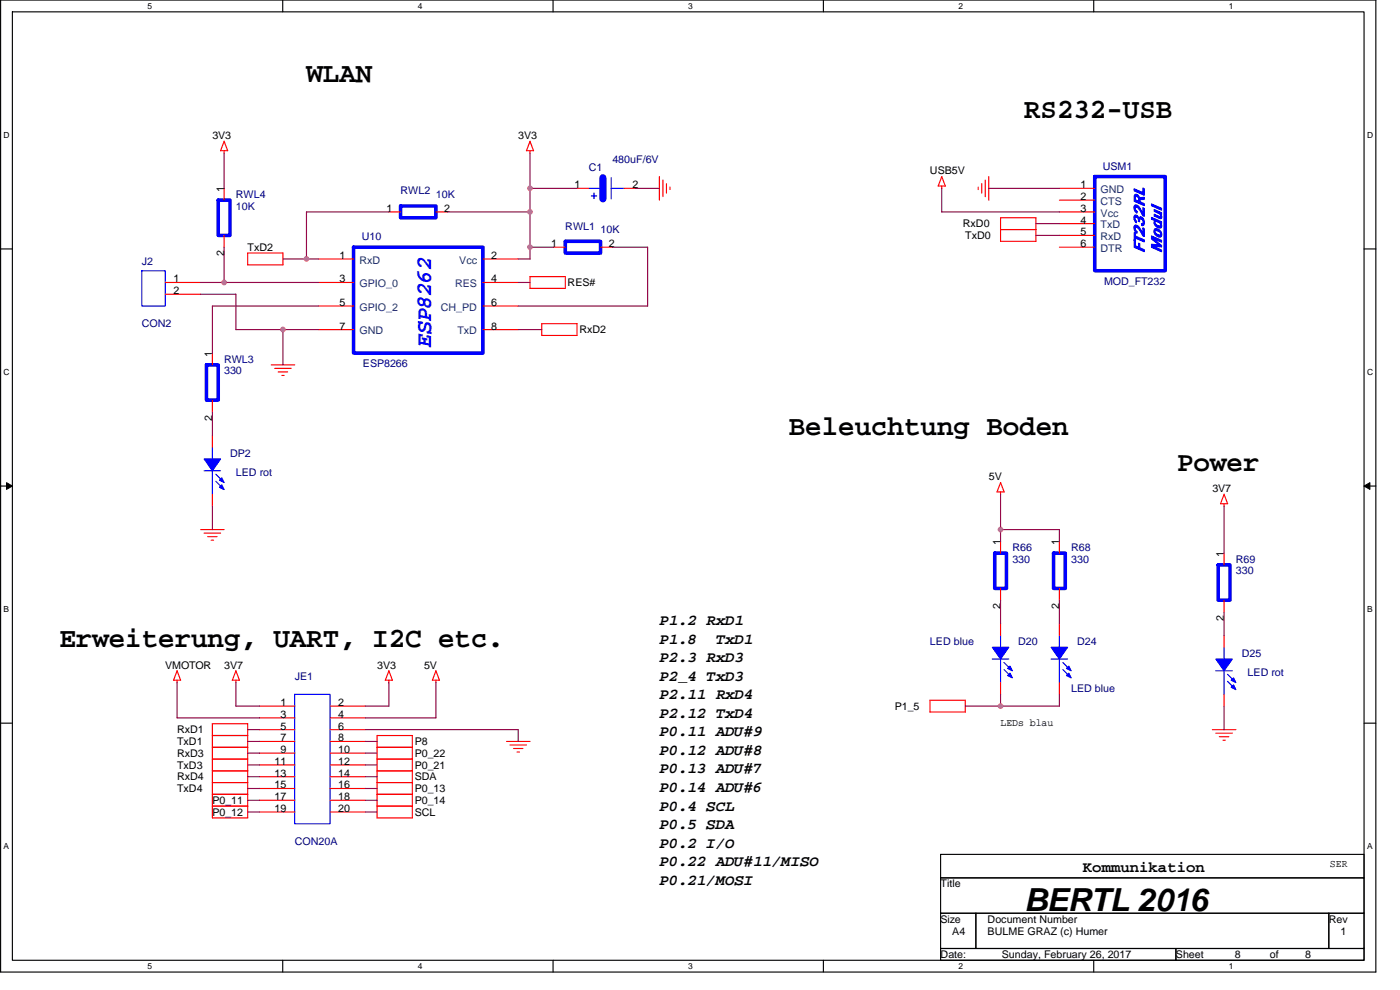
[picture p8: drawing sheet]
<svg xmlns="http://www.w3.org/2000/svg" width="420mm" height="297mm" viewBox="0 0 420 297" stroke-linecap="round" stroke-linejoin="round" font-family="sans-serif">
<path d="M.2 0h412.7v291.7h-412.7zM3.7 3.6h405.7v284.5h-405.7z" fill="none" stroke="#000" stroke-width=".34"/>
<g fill="#fff">
<path d="M44.3 .4h1.4v2.8h-1.4z"/>
<path d="M44.3 288.5h1.4v2.8h-1.4z"/>
</g>
<path d="M84.8 0v3.6M84.8 288.1v3.6" fill="none" stroke="#000" stroke-width=".34"/>
<g fill="#fff">
<path d="M125.4 .4h1.4v2.8h-1.4z"/>
<path d="M125.4 288.5h1.4v2.8h-1.4z"/>
</g>
<path d="M166 0v3.6M166 288.1v3.6" fill="none" stroke="#000" stroke-width=".34"/>
<g fill="#fff">
<path d="M206.5 .4h1.4v2.8h-1.4z"/>
<path d="M206.5 288.5h1.4v2.8h-1.4z"/>
</g>
<path d="M247.1 0v3.6M247.1 288.1v3.6" fill="none" stroke="#000" stroke-width=".34"/>
<g fill="#fff">
<path d="M287.7 .4h1.4v2.8h-1.4z"/>
<path d="M287.7 288.5h1.4v2.8h-1.4z"/>
</g>
<path d="M328.2 0v3.6M328.2 288.1v3.6" fill="none" stroke="#000" stroke-width=".34"/>
<g fill="#fff">
<path d="M368.8 .4h1.4v2.8h-1.4z"/>
<path d="M368.8 288.5h1.4v2.8h-1.4z"/>
<path d="M1.1 39.1h1.8v2.8h-1.8z"/>
<path d="M410.3 39.1h1.8v2.8h-1.8z"/>
<path d="M1.1 110.3h1.8v2.8h-1.8z"/>
<path d="M410.3 110.3h1.8v2.8h-1.8z"/>
</g>
<path d="M.2 74.7h3.5M409.4 74.7h3.5" fill="none" stroke="#000" stroke-width=".34"/>
<g fill="#fff">
<path d="M1.1 181.4h1.6v2.8h-1.6z"/>
<path d="M410.3 181.4h1.6v2.8h-1.6z"/>
</g>
<path d="M.2 145.8h3.5M409.4 145.8h3.5" fill="none" stroke="#000" stroke-width=".34"/>
<path d="M2 144.8l1.7 1-1.7 1zM409.4 145.8l1.7-1v2z" fill="#000" stroke="#000" stroke-width=".3"/>
<g fill="#fff">
<path d="M1 252.5h1.8v2.9h-1.8z"/>
<path d="M410.2 252.5h1.8v2.9h-1.8z"/>
</g>
<path d="M.2 217h3.5M409.4 217h3.5M282.3 256.3h127.1v7.1h-127.1zM282.3 263.4h127.1v10.6h-127.1zM282.3 274h10.6v10.6h-10.6zM292.9 274h105.9v10.6h-105.9zM398.8 274h10.6v10.6h-10.6zM282.3 284.6h70.6v3.5h-70.6zM352.9 284.6h56.5v3.5h-56.5z" fill="none" stroke="#000" stroke-width=".34"/>
<g fill="none" stroke="#f00" stroke-width=".34">
<path d="M67.3 45.2v.8M67.3 56.5v3.5M67.3 42.4l-1.1 2.8h2.1l-1-2.8M159.1 42.4l1 2.8h-2.1zM159.1 45.2v.8M173.2 56.5h3.5M187.3 56.5h3.5M197.9 53v7M199 54v5M200 55.1v2.9M201.1 56.1v.8M282.6 53l1.1 2.8h-2.2z"/>
<path d="M282.6 55.8v.7M293.6 56.2v.7M294.6 55.1v2.8M295.7 54v5M296.7 53v7.1M317.9 56.5h10.6M67.3 70.6v3.6M74.3 75.9h10.6v3.6h-10.6v-3.6M95.5 77.7h10.6M116.7 63.6h3.5M130.8 63.6h3.6M144.9 77.7h10.6"/>
<path d="M166.1 74.2h3.6M180.2 74.2h3.6M300.3 68.9h10.6M300.3 65.3h10.6v7.1h-10.6zM317.9 63.6h10.6M317.9 60h10.6M317.9 67.1h10.6M317.9 70.6h10.6M317.9 74.2h10.6M49.6 84.8h10.6M49.6 88.3h10.6M95.5 84.8h10.6"/>
<path d="M95.5 91.8h10.6M95.5 98.9h10.6M144.9 84.8h10.6M144.9 91.8h10.6M144.9 98.9h10.6M169.7 83v3.6M169.7 83h-10.6v3.5h10.6M63.7 105.9v3.6M81.4 109.5h7.1M82.5 110.5h4.9M83.5 111.6h2.8M84.6 112.6h.7"/>
<path d="M162.6 100.6h10.6v-3.5h-10.6v3.6M63.7 120.1v3.5M63.7 130.7v3.5M60.2 158.9h7.1M61.3 160h4.9M63.7 148.3v3.5M300.3 147.6v.7M300.3 144.8l1.1 2.8M300.3 144.8l-1.1 2.8h2.1M367.4 151.1v.8M367.4 148.3l1 2.9M367.4 148.3l-1.1 2.8h2.1"/>
<path d="M62.3 161h2.8M63.4 162.1h.7M300.3 162.4v3.6M300.3 176.6v3.5M317.9 162.4v3.6M317.9 176.6v3.5M367.4 166v3.5M300.3 187.2v3.5M317.9 187.2v3.5M367.4 180.1v3.5M367.4 190.7v3.5M53.1 204.1v.7"/>
<path d="M53.1 201.3l1.1 2.8M53.2 201.3l-1.1 2.8h2.1M63.7 217.1h10.6v28.3h-10.6v-28.3M70.8 204.1v.7M70.8 201.3l-1.1 2.8h2.1l-1-2.8M77.9 218.9h10.5M77.9 211.9h10.5M77.9 215.4h10.5M99 218.9h10.6M99 211.9h10.6M99 215.4h10.6M116.7 204.1v.7"/>
<path d="M116.7 201.3l-1.1 2.8h2.2l-1.1-2.8M130.8 201.3l1.1 2.8h-2.2M130.8 204.1v.7M130.8 201.3l-1 2.8M279.1 213.6h10.6v-3.5h-10.6v3.6M300.3 204.8v3.5M317.9 204.8v3.5M363.8 218.9h7.1M364.9 220h5M367.4 208.3v3.6M63.7 220.7h10.6M63.7 224.2h10.6"/>
<path d="M63.7 227.8h10.6M63.7 231.3h10.6M63.7 234.8h10.6M63.7 238.3h10.6M77.9 222.5h10.5M77.9 226h10.5M77.9 229.5h10.5M77.9 233h10.5M77.9 236.6h10.5M99 222.5h10.6M99 226h10.6M99 229.5h10.6"/>
<path d="M99 233h10.6M99 236.6h10.6M113.1 224.2h10.7M113.1 231.3h10.7M113.1 234.8h10.7M123.8 220.7v24.7h-10.6v-24.7h10.6M123.8 227.8h-10.7M123.8 238.3h-10.7M152 222.5h7.1M153.1 223.5h4.9M154.1 224.6h2.8M155.2 225.6h.7"/>
<path d="M365.9 221h2.9M367 222.1h.7M63.7 241.9h10.6M77.9 240.1h10.5M77.9 243.6h10.5M99 240.1h10.6M99 243.6h10.6M113.1 241.9h10.7"/>
</g>
<path d="M328.5 53h21.2v28.2h-21.2zM65.5 60h3.5v10.6h-3.5zM106.1 74.2h38.8v31.7h-38.8zM120.2 61.8h10.6v3.5h-10.6zM169.7 72.4h10.5v3.5h-10.5zM62 109.5h3.5v10.6h-3.5zM298.5 166h3.6v10.6h-3.6zM316.2 166h3.5v10.6h-3.5zM365.6 169.5h3.5v10.6h-3.5z" fill="none" stroke="#00f" stroke-width="1.1"/>
<g fill="none" stroke="#00f" stroke-width=".34">
<path d="M176.7 56.5h4.3M183.4 56.5h3.9M183.4 53.3v6.4M42.6 81.2h7v10.6h-7zM63.7 134.2v3.5M61.2 141.2h5M63.7 141.2v7.1M64.8 142.3l2.1 2.1M64.8 144.4l2.1 2.1M297.8 197.7h5M300.3 190.7v3.5M300.3 197.7v7.1"/>
<path d="M301.3 198.8l2.2 2.1M315.4 197.7h5M317.9 190.7v3.5M317.9 197.7v7.1M319 198.8l2.1 2.1M367.4 194.2v3.6M88.4 208.3h10.6v38.9h-10.6zM301.3 200.9l2.2 2.1M319 200.9l2.1 2.1M364.9 201.3h4.9M367.4 201.3v7M368.4 202.3l2.2 2.1"/>
<path d="M368.4 204.4l2.2 2.2"/>
</g>
<g fill="#00f" stroke="#00f" stroke-width=".34">
<path d="M297.8 194.2h5l-2.5 3.5z" fill-rule="evenodd"/>
<path d="M302.4 202.7l.7-.7 .7 1.4z" fill-rule="evenodd"/>
<path d="M302.4 200.6l.7-.7 .7 1.4z" fill-rule="evenodd"/>
<path d="M61.3 137.7h4.9l-2.5 3.5z" fill-rule="evenodd"/>
<path d="M66.6 145.5l.7 1.4-1.4-.7z" fill-rule="evenodd"/>
<path d="M66.6 143.4l.7 1.4-1.4-.7z" fill-rule="evenodd"/>
<path d="M315.5 194.2h4.9l-2.5 3.5z" fill-rule="evenodd"/>
<path d="M320.8 202l.7 1.4-1.5-.7z" fill-rule="evenodd"/>
<path d="M320 200.6l.8-.7 .7 1.4z" fill-rule="evenodd"/>
<path d="M364.9 197.7h4.9l-2.4 3.6z" fill-rule="evenodd"/>
<path d="M369.5 206.2l.7-.7 .7 1.4z" fill-rule="evenodd"/>
<path d="M369.5 204.1l.7-.7 .7 1.4z" fill-rule="evenodd"/>
</g>
<path d="M180.9 53.3v6.4" fill="none" stroke="#00f" stroke-width="2.1"/>
<g fill="none" stroke="#800040" stroke-width=".34">
<path d="M67.3 45.9v10.6M159.1 56.5h14.1M159.1 45.9v31.8h-3.6M190.8 56.5h7.1M282.6 56.5v7.1M296.7 56.5h21.3M67.3 74.2v10.6M84.9 77.7h10.6M116.7 63.6h-24.7v14.1M134.4 63.6h24.7M159.1 74.2h7M183.8 74.2h10.6v17.6h-38.9"/>
<path d="M282.6 63.6h35.4M310.9 67.1h7.1M310.9 70.6h7.1M60.2 88.3h10.6v10.6h24.7M84.9 98.9v10.6M95.5 91.8h-31.8v14.2M95.5 84.8h-35.3M155.5 98.9h7.1M155.5 84.8h3.6M63.7 123.6v7.1M63.7 151.8v7.1M300.3 148.3v14.2"/>
<path d="M300.3 158.9h17.6v3.6M367.4 151.8v14.2M300.3 180.1v7.1M317.9 180.1v7.1M367.4 183.6v7.1M53.1 204.8v10.6h24.8M70.8 204.8v7.1h7.1M74.3 218.9h3.6M109.6 211.9h7.1M109.6 218.9h45.9v3.6M116.7 204.8v7.1M130.8 204.8v10.6h-21.2"/>
<path d="M300.3 208.3v3.6M317.9 208.3v3.6h-28.2M367.4 211.9v7M74.3 236.6h3.6M74.3 233h3.6M74.3 229.5h3.6M74.3 222.5h3.6M74.3 226h3.6M109.6 236.6h3.6M109.6 233h3.6M109.6 229.5h3.6M109.6 222.5h3.6"/>
<path d="M109.6 226h3.6M74.3 240.1h3.6M74.3 243.6h3.6M109.6 240.1h3.6M109.6 243.6h3.6"/>
</g>
<g fill="#f0f" stroke="#f0f" stroke-width=".34">
<circle cx="300.3" cy="211.9" r=".7"/>
<circle cx="300.3" cy="158.9" r=".7"/>
<circle cx="159.1" cy="74.2" r=".7"/>
<circle cx="159.1" cy="56.5" r=".7"/>
<circle cx="67.3" cy="84.7" r=".7"/>
<circle cx="84.9" cy="98.9" r=".7"/>
<circle cx="159.1" cy="63.6" r=".7"/>
<circle cx="92" cy="77.7" r=".69"/>
</g>
<text font-size="9.5" x="307.3" y="273.4">BERTL 2016</text>
<g font-size="8.5">
<text x="92" y="24.7">WLAN</text>
<text x="307.3" y="35.3">RS232-USB</text>
<text x="236.7" y="130.6">Beleuchtung Boden</text>
<text x="353.2" y="141.2">Power</text>
<text x="17.8" y="194.2">Erweiterung, UART, I2C etc.</text>
</g>
<text font-size="6.7" fill="#00f" x="129.4" y="104.2" transform="rotate(-90 129.4 104.2)">ESP8262</text>
<g font-size="5" fill="#00f">
<text x="343.4" y="75.9" transform="rotate(-90 343.4 75.9)">FT232RL</text>
<text x="348.6" y="75.9" transform="rotate(-90 348.6 75.9)">Modul</text>
</g>
<g font-size="4.6">
<text x="197.9" y="187.5">P1.2 RxD1</text>
<text x="197.9" y="193.1">P1.8</text>
<text x="214.8" y="193.1">TxD1</text>
<text x="197.9" y="198.6">P2.3 RxD3</text>
<text x="197.9" y="204.2">P2_4 TxD3</text>
<text x="197.9" y="209.8">P2.11 RxD4</text>
<text x="197.9" y="215.4">P2.12 TxD4</text>
<text x="197.9" y="220.9">P0.11 ADU#9</text>
<text x="197.9" y="226.5">P0.12 ADU#8</text>
<text x="197.9" y="232.1">P0.13 ADU#7</text>
<text x="197.9" y="237.6">P0.14 ADU#6</text>
<text x="197.9" y="243.2">P0.4 SCL</text>
<text x="197.9" y="248.8">P0.5 SDA</text>
<text x="197.9" y="254.3">P0.2 I/O</text>
<text x="197.9" y="259.9">P0.22 ADU#11/MISO</text>
<text x="325" y="261.6">Kommunikation</text>
<text x="197.9" y="265.5">P0.21/MOSI</text>
</g>
<text font-size="3.9" fill="#00f" x="179.3" y="60" transform="rotate(-90 179.3 60)">+</text>
<g font-size="3.2">
<text x="63.7" y="41.7">3V3</text>
<text x="155.5" y="41.7">3V3</text>
<text x="279.1" y="52.3">USB5V</text>
<text x="67.2" y="57.6" transform="rotate(-90 67.2 57.6)">1</text>
<text x="172.5" y="56.5">1</text>
<text x="189.8" y="56.5">2</text>
<text x="324.3" y="56.5">1</text>
<text x="116" y="63.6">1</text>
<text x="133.3" y="63.6">2</text>
<text x="324.3" y="60">2</text>
<text x="324.3" y="63.6">3</text>
<text x="289" y="68.2">RxD0</text>
<text x="289.7" y="71.7">TxD0</text>
<text x="324.3" y="67.1">4</text>
<text x="324.3" y="70.6">5</text>
<text x="67.2" y="76.8" transform="rotate(-90 67.2 76.8)">2</text>
<text x="74.3" y="75.3">TxD2</text>
<text x="101.8" y="77.7">1</text>
<text x="147.4" y="77.7">2</text>
<text x="165.4" y="74.1">1</text>
<text x="182.7" y="74.1">2</text>
<text x="324.3" y="74.1">6</text>
<text x="52.1" y="84.7">1</text>
<text x="52.1" y="88.3">2</text>
<text x="101.8" y="84.7">3</text>
<text x="147.4" y="84.7">4</text>
<text x="170.4" y="85.9">RES#</text>
<text x="101.8" y="91.8">5</text>
<text x="147.4" y="91.8">6</text>
<text x="101.8" y="98.9">7</text>
<text x="147.4" y="98.9">8</text>
<text x="173.9" y="100">RxD2</text>
<text x="63.7" y="107" transform="rotate(-90 63.7 107)">1</text>
<text x="63.7" y="126.2" transform="rotate(-90 63.7 126.2)">2</text>
<text x="296.7" y="144.1">5V</text>
<text x="363.8" y="147.6">3V7</text>
<text x="300.3" y="163.5" transform="rotate(-90 300.3 163.5)">1</text>
<text x="317.9" y="163.5" transform="rotate(-90 317.9 163.5)">1</text>
<text x="367.3" y="167" transform="rotate(-90 367.3 167)">1</text>
<text x="300.3" y="182.7" transform="rotate(-90 300.3 182.7)">2</text>
<text x="317.9" y="182.7" transform="rotate(-90 317.9 182.7)">2</text>
<text x="367.3" y="186.2" transform="rotate(-90 367.3 186.2)">2</text>
<text x="49.6" y="200.6">VMOTOR</text>
<text x="67.3" y="200.6">3V7</text>
<text x="113.2" y="200.6">3V3</text>
<text x="127.3" y="200.6">5V</text>
<text x="84.2" y="211.8">1</text>
<text x="84.2" y="215.4">3</text>
<text x="101.5" y="211.8">2</text>
<text x="101.5" y="215.4">4</text>
<text x="268.5" y="213">P1_5</text>
<text x="53.1" y="220">RxD1</text>
<text x="84.2" y="218.9">5</text>
<text x="101.5" y="218.9">6</text>
<text x="300.3" y="217.9">LEDs blau</text>
<text x="53.1" y="223.5">TxD1</text>
<text x="53.1" y="227.1">RxD3</text>
<text x="84.2" y="222.4">7</text>
<text x="84.2" y="226">9</text>
<text x="101.5" y="222.4">8</text>
<text x="101.5" y="226">10</text>
<text x="124.5" y="223.5">P8</text>
<text x="124.5" y="227.1">P0_22</text>
<text x="53.1" y="230.6">TxD3</text>
<text x="82.4" y="229.5">11</text>
<text x="82.4" y="233">13</text>
<text x="101.5" y="229.5">12</text>
<text x="101.5" y="233">14</text>
<text x="124.5" y="230.6">P0_21</text>
<text x="53.1" y="234.1">RxD4</text>
<text x="53.1" y="237.7">TxD4</text>
<text x="82.4" y="236.6">15</text>
<text x="101.5" y="236.6">16</text>
<text x="124.5" y="237.7">P0_13</text>
<text x="124.5" y="234.1">SDA</text>
<text x="63.7" y="244.7">P0_12</text>
<text x="63.7" y="241.2">P0_11</text>
<text x="82.4" y="240.1">17</text>
<text x="82.4" y="243.6">19</text>
<text x="101.5" y="240.1">18</text>
<text x="101.5" y="243.6">20</text>
<text x="124.5" y="244.7">SCL</text>
<text x="124.5" y="241.2">P0_14</text>
<text x="399.1" y="260.3">SER</text>
<text x="282.3" y="266.3">Title</text>
<text x="282.3" y="276.9">Size</text>
<text x="285.8" y="280.4">A4</text>
<text x="296.4" y="276.9">Document Number</text>
<text x="296.4" y="280.4">BULME GRAZ (c) Humer</text>
<text x="398.8" y="276.9">Rev</text>
<text x="402.3" y="280.4">1</text>
<text x="282.3" y="287.4">Date:</text>
<text x="300.6" y="287.4">Sunday, February 26, 2017</text>
<text x="352.9" y="287.4">Sheet</text>
<text x="370.6" y="287.4">8</text>
<text x="381.1" y="287.4">of</text>
<text x="391.7" y="287.4">8</text>
</g>
<g font-size="3.2" fill="#000080">
<text x="176.7" y="51.2">C1</text>
<text x="183.8" y="48.8">480uF/6V</text>
<text x="331" y="50.9">USM1</text>
<text x="70.8" y="59.4">RWL4</text>
<text x="120.2" y="58.3">RWL2</text>
<text x="130.8" y="59.4">10K</text>
<text x="70.8" y="62.9">10K</text>
<text x="169.7" y="68.9">RWL1</text>
<text x="180.2" y="70">10K</text>
<text x="108.6" y="72.1">U10</text>
<text x="42.6" y="79.5">J2</text>
<text x="331.4" y="85.5">MOD_FT232</text>
<text x="42.6" y="98.2">CON2</text>
<text x="67.3" y="108.8">RWL3</text>
<text x="67.3" y="112.3">330</text>
<text x="108.9" y="110.2">ESP8266</text>
<text x="69" y="137.1">DP2</text>
<text x="70.8" y="142.7">LED rot</text>
<text x="303.8" y="165.3">R66</text>
<text x="321.5" y="165.3">R68</text>
<text x="303.8" y="168.8">330</text>
<text x="321.5" y="168.8">330</text>
<text x="370.9" y="168.8">R69</text>
<text x="370.9" y="172.4">330</text>
<text x="279.1" y="193.5">LED blue</text>
<text x="305.6" y="193.5">D20</text>
<text x="323.2" y="193.5">D24</text>
<text x="372.7" y="197.1">D25</text>
<text x="374.4" y="202.7">LED rot</text>
<text x="88.4" y="204.1">JE1</text>
<text x="321.5" y="207.7">LED blue</text>
<text x="88.4" y="253.6">CON20A</text>
</g>
<g font-size="3.2" fill="#004080">
<text x="330.3" y="58">GND</text>
<text x="330.3" y="61.5">CTS</text>
<text x="330.3" y="65">Vcc</text>
<text x="330.3" y="68.5">TxD</text>
<text x="330.3" y="72.1">RxD</text>
<text x="330.3" y="75.6">DTR</text>
<text x="107.9" y="79.1">RxD</text>
<text x="137.8" y="79.1">Vcc</text>
<text x="107.9" y="86.2">GPIO_0</text>
<text x="136.6" y="86.2">RES</text>
<text x="107.9" y="93.3">GPIO_2</text>
<text x="132.3" y="93.3">CH_PD</text>
<text x="107.9" y="100.3">GND</text>
<text x="137.3" y="100.3">TxD</text>
</g>
<g font-size="2.5">
<text x="44.3" y="2.6">5</text>
<text x="125.4" y="2.6">4</text>
<text x="206.5" y="2.6">3</text>
<text x="287.7" y="2.6">2</text>
<text x="368.8" y="2.6">1</text>
<text x="1.1" y="41.4">D</text>
<text x="410.3" y="41.4">D</text>
<text x="1.1" y="112.5">C</text>
<text x="410.3" y="112.5">C</text>
<text x="1.1" y="183.6">B</text>
<text x="410.3" y="183.6">B</text>
<text x="1.1" y="254.8">A</text>
<text x="410.3" y="254.8">A</text>
<text x="44.3" y="290.7">5</text>
<text x="125.4" y="290.7">4</text>
<text x="206.5" y="290.7">3</text>
<text x="287.7" y="290.7">2</text>
<text x="368.8" y="290.7">1</text>
</g>
</svg>
